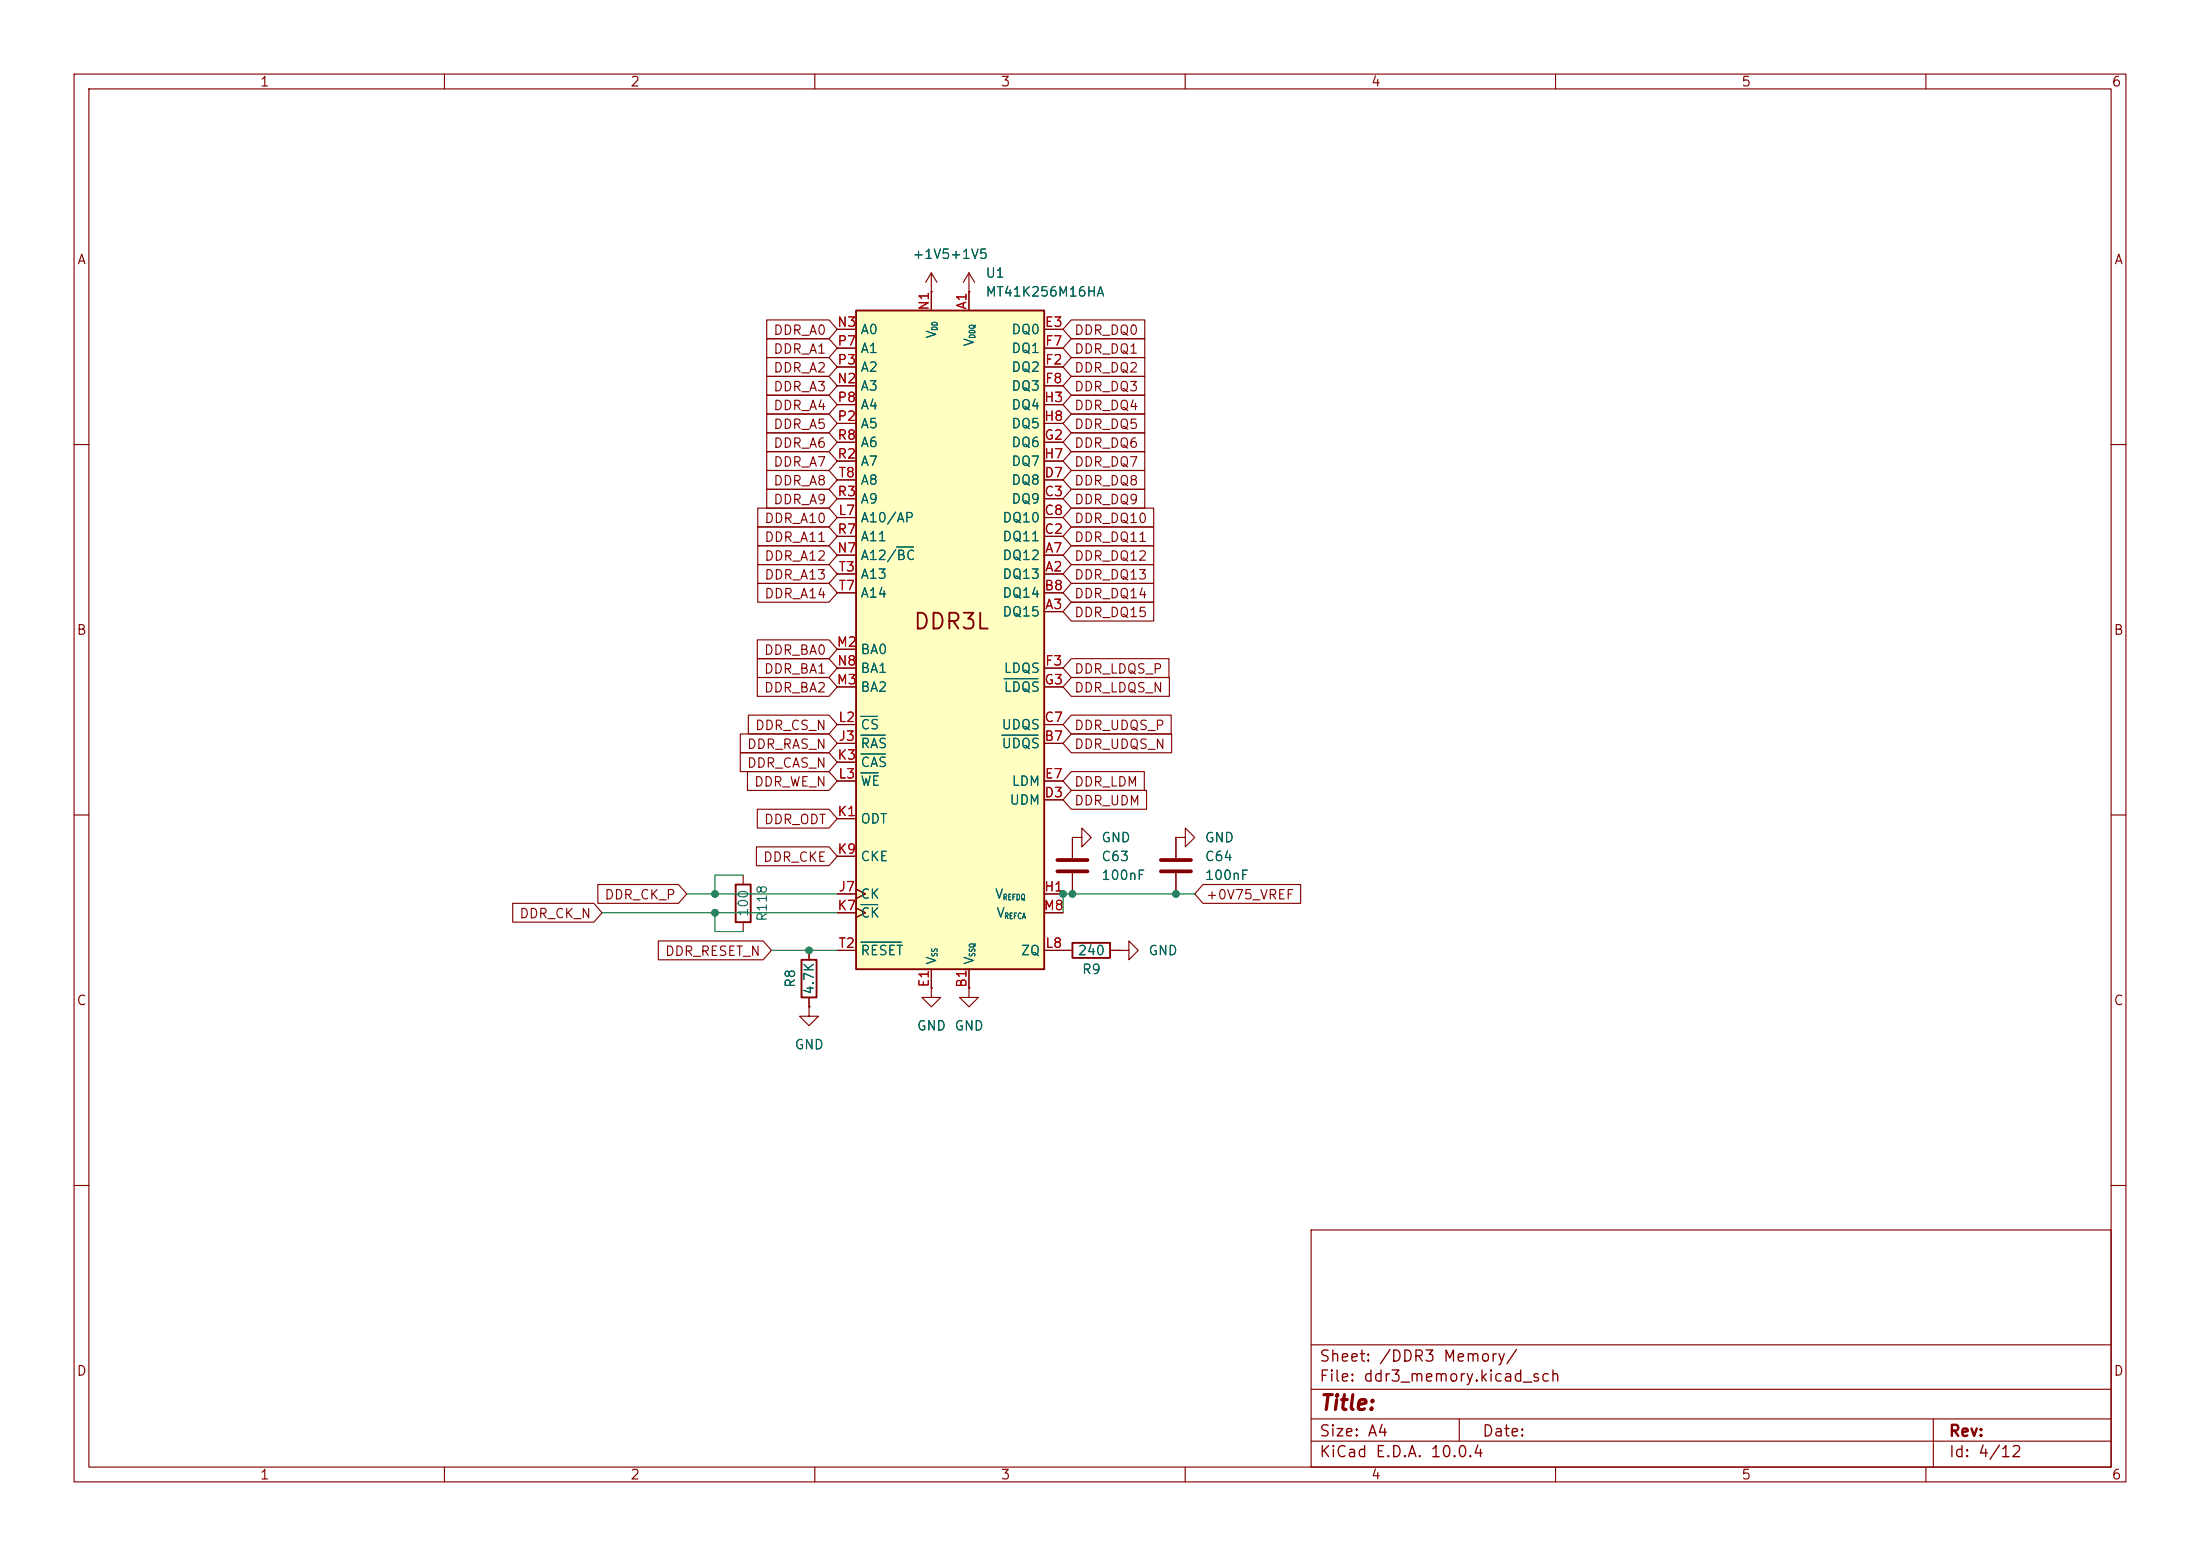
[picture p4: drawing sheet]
<svg xmlns="http://www.w3.org/2000/svg" width="297mm" height="210mm" viewBox="0 0 297 210" stroke-linecap="round" stroke-linejoin="round" font-family="sans-serif">
<g fill="none" stroke="#840000" stroke-width=".15">
<path d="M10 10h277v190h-277zM12 12h273v186h-273zM60 10v2M110 10v2M160 10v2M210 10v2M260 10v2M130.8 39.4h.1M130.8 36.8l-.8 1.3M130.8 36.8l.8 1.3M130.8 36.8v2.6M10 60h2"/>
<path d="M285 60h2M10 110h2M100.3 118.1v1.3M144.8 113h1.2v-1.2l1.3 1.2-1.3 1.3v-1.3M144.8 113h.1M158.7 113h1.3v-1.2l1.3 1.2-1.3 1.3v-1.3M158.7 113h.1M158.7 113v2.8M158.7 117.9v2.8M285 110h2M100.3 124.5v1.2M109.2 135.9v1.3h1.3l-1.3 1.2-1.3-1.2h1.3"/>
<path d="M109.2 135.9h.1M109.2 128.3v1.2M109.2 134.6v1.3M143.5 128.3h1.3M149.9 128.3h1.2M151.1 128.3h1.3v-1.3l1.3 1.3-1.3 1.2v-1.2M151.1 128.3h.1M10 160h2M177 166h108v32h-108zM285 160h2M60 198v2M110 198v2"/>
<path d="M160 198v2M177 194.5h108M177 191.5h108M177 187.5h108M177 181.5h108M197 191.5v3M210 198v2M260 198v2M261 191.5v6.5"/>
</g>
<path d="M99.3 119.4h2v5.1h-2zM108.2 129.5h2v5.1h-2zM144.8 127.3h5.1v2h-5.1z" fill="none" stroke="#840000" stroke-width=".25"/>
<path d="M156.7 116.1h4.1M156.7 117.6h4.1" fill="none" stroke="#840000" stroke-width=".51"/>
<path d="M115.6 41.9h25.4v88.9h-25.4z" fill="#ffffc2"/>
<path d="M115.6 41.9h25.4v88.9h-25.4z" fill="none" stroke="#840000" stroke-width=".25"/>
<g fill="none" stroke="#840000" stroke-width=".15">
<path d="M125.7 39.4h.1M125.7 36.8v5.1M125.7 36.8l-.7 1.3M125.7 36.8l.8 1.3M130.8 39.4h.1M130.8 39.4v2.5M103.5 45.7h8.4l1.1 1.3-1.1 1.3h-8.4zM103.5 48.3h8.4l1.1 1.2-1.1 1.3h-8.4zM103.5 58.4h8.4l1.1 1.3-1.1 1.3h-8.4zM103.5 50.8h8.4l1.1 1.3-1.1 1.2h-8.4zM103.5 55.9h8.4l1.1 1.3-1.1 1.2h-8.4zM103.5 53.3h8.4l1.1 1.3-1.1 1.3h-8.4z"/>
<path d="M103.5 43.2h8.4l1.1 1.3-1.1 1.2h-8.4zM113 44.5h2.6M113 49.5h2.6M113 47h2.6M113 52.1h2.6M113 59.7h2.6M113 54.6h2.6M113 57.2h2.6M141 44.5h2.5M141 49.5h2.5M141 47h2.5M141 52.1h2.5"/>
<path d="M141 59.7h2.5M141 54.6h2.5M141 57.2h2.5M144.6 55.9h9.9v2.5h-9.9l-1.1-1.2zM144.6 45.7h9.9v2.6h-9.9l-1.1-1.3zM144.6 58.4h9.9v2.6h-9.9l-1.1-1.3zM144.6 53.3h9.9v2.6h-9.9l-1.1-1.3zM144.6 48.3h9.9v2.5h-9.9l-1.1-1.3zM144.6 50.8h9.9v2.5h-9.9l-1.1-1.2zM144.6 43.2h9.9v2.5h-9.9l-1.1-1.2zM102.3 68.6h9.6l1.1 1.3-1.1 1.2h-9.6zM102.3 71.1h9.6l1.1 1.3-1.1 1.3h-9.6z"/>
<path d="M102.3 76.2h9.6l1.1 1.3-1.1 1.2h-9.6zM102.3 73.7h9.6l1.1 1.2-1.1 1.3h-9.6zM102.3 78.7h9.6l1.1 1.3-1.1 1.3h-9.6zM103.5 66h8.4l1.1 1.3-1.1 1.3h-8.4zM103.5 61h8.4l1.1 1.2-1.1 1.3h-8.4zM103.5 63.5h8.4l1.1 1.3-1.1 1.2h-8.4zM113 77.5h2.6M113 74.9h2.6M113 72.4h2.6M113 67.3h2.6M113 69.9h2.6M113 64.8h2.6"/>
<path d="M113 62.2h2.6M141 77.5h2.5M141 74.9h2.5M141 72.4h2.5M141 67.3h2.5M141 69.9h2.5M141 64.8h2.5M141 62.2h2.5M144.6 76.2h11.2v2.5h-11.2l-1.1-1.2zM144.6 73.7h11.2v2.5h-11.2l-1.1-1.3zM144.6 78.7h11.2v2.6h-11.2l-1.1-1.3zM144.6 61h9.9v2.5h-9.9l-1.1-1.3z"/>
<path d="M144.6 66h9.9v2.6h-9.9l-1.1-1.3zM144.6 63.5h9.9v2.5h-9.9l-1.1-1.2zM144.6 68.6h11.2v2.5h-11.2l-1.1-1.2zM144.6 71.1h11.2v2.6h-11.2l-1.1-1.3zM99.9 99.1h12l1.1 1.2-1.1 1.3h-12zM101 96.5h10.9l1.1 1.3-1.1 1.3h-10.9zM102.2 88.9h9.7l1.1 1.3-1.1 1.2h-9.7zM102.2 86.4h9.7l1.1 1.2-1.1 1.3h-9.7zM102.2 91.4h9.7l1.1 1.3-1.1 1.3h-9.7zM113 80h2.6M113 97.8h2.6M113 90.2h2.6"/>
<path d="M113 87.6h2.6M113 92.7h2.6M141 82.6h2.5M141 80h2.5M141 97.8h2.5M141 90.2h2.5M141 92.7h2.5M144.6 81.3h11.2v2.5h-11.2l-1.1-1.2zM144.6 96.5h13.5v2.6h-13.5l-1.1-1.3zM144.6 88.9h13.2v2.5h-13.2l-1.1-1.2zM144.6 91.4h13.3v2.6h-13.3l-1.1-1.3zM144.6 99.1h13.6v2.5h-13.6l-1.1-1.3z"/>
<path d="M80.7 119.4h10.9l1.1 1.3-1.1 1.2h-10.9zM99.9 101.6h12l1.1 1.3-1.1 1.2h-12zM100.9 104.1h11l1.1 1.3-1.1 1.3h-11zM102.1 114.3h9.8l1.1 1.3-1.1 1.2h-9.8zM102.2 109.2h9.7l1.1 1.3-1.1 1.3h-9.7zM113 105.4h2.6M113 110.5h2.6M113 115.6h2.6M113 100.3h2.6M113 102.9h2.6M141 108h2.5M141 105.4h2.5"/>
<path d="M141 100.3h2.5M144.6 104.1h9.9v2.6h-9.9l-1.1-1.3zM144.6 106.7h10.2v2.5h-10.2l-1.1-1.2zM144.8 113h.1M144.8 113v2.8M144.8 117.9v2.8M158.7 113h.1M158.7 113v2.8M158.7 117.9v2.8M162.4 119.4h13.2v2.5h-13.2l-1.1-1.2zM69.2 121.9h11l1.1 1.3-1.1 1.3h-11zM88.9 127h14.1l1.1 1.3-1.1 1.2h-14.1z"/>
<path d="M109.2 135.9h.1M109.2 128.3v1.2M109.2 134.6v1.3M113 120.7h2.6M113 128.3h2.6M113 123.2h2.6M115.6 120l1.2 .7-1.2 .6M115.6 122.6l1.2 .6-1.2 .6M125.7 133.4v1.2h1.3l-1.3 1.3-1.2-1.3h1.2M125.7 133.4h.1M125.7 130.8v2.6M130.8 133.4v1.2h1.3l-1.3 1.3-1.3-1.3h1.3"/>
<path d="M130.8 133.4h.1M130.8 130.8v2.6M141 120.7h2.5M141 128.3h3.8M141 123.2h2.5M149.9 128.3h1.2M151.1 128.3h.1"/>
</g>
<path d="M121 73.8h2.3M116.2 99.2h3.3M116.2 96.7h2.2M135.2 99.2h4.9M135.5 91.6h4.6M116.2 101.8h3.3M116.2 104.3h2.4M116.2 122.1h2.3M116.2 127.2h5.5" fill="none" stroke="#006464" stroke-width=".15"/>
<path d="M142.7 116.1h4.1M142.7 117.6h4.1" fill="none" stroke="#840000" stroke-width=".51"/>
<path d="M100.3 118.1h-3.8v2.6M81.3 123.2h31.7M92.7 120.7h20.3M96.5 123.2v2.5h3.8M104.1 128.3h8.9M161.3 120.7h-17.8v2.5" fill="none" stroke="#009600" stroke-width=".15"/>
<g fill="#009600" stroke="#009600" stroke-width=".14">
<circle cx="109.2" cy="128.3" r=".46"/>
<circle cx="158.7" cy="120.7" r=".46"/>
<circle cx="96.5" cy="120.7" r=".46"/>
<circle cx="96.5" cy="123.2" r=".46"/>
<circle cx="144.8" cy="120.7" r=".46"/>
<circle cx="143.5" cy="120.7" r=".46"/>
</g>
<text font-size="2.1" fill="#840000" x="123.2" y="85.5">DDR3L</text>
<text font-size="2" fill="#840000" x="178" y="190.8">Title:</text>
<g font-size="1.5" fill="#840000">
<text x="178" y="184.2">Sheet: /DDR3 Memory/</text>
<text x="178" y="186.9">File: ddr3_memory.kicad_sch</text>
<text x="178" y="197.1">KiCad E.D.A. 10.0.4</text>
<text x="178" y="194.3">Size: A4</text>
<text x="200" y="194.3">Date:</text>
<text x="263" y="194.3">Rev:</text>
<text x="263" y="197.1">Id: 4/12</text>
</g>
<g font-size="1.3" fill="#840000">
<text x="35" y="12">1</text>
<text x="85" y="12">2</text>
<text x="135" y="12">3</text>
<text x="185" y="12">4</text>
<text x="235" y="12">5</text>
<text x="285" y="12">6</text>
<text x="10.3" y="36">A</text>
<text x="285.3" y="36">A</text>
<text x="104.3" y="45.5">DDR_A0</text>
<text x="144.9" y="45.5">DDR_DQ0</text>
<text x="104.3" y="48.1">DDR_A1</text>
<text x="104.3" y="50.6">DDR_A2</text>
<text x="104.3" y="53.1">DDR_A3</text>
<text x="144.9" y="48.1">DDR_DQ1</text>
<text x="144.9" y="50.6">DDR_DQ2</text>
<text x="144.9" y="53.1">DDR_DQ3</text>
<text x="104.3" y="58.2">DDR_A5</text>
<text x="104.3" y="55.7">DDR_A4</text>
<text x="144.9" y="58.2">DDR_DQ5</text>
<text x="144.9" y="55.7">DDR_DQ4</text>
<text x="104.3" y="60.8">DDR_A6</text>
<text x="104.3" y="63.3">DDR_A7</text>
<text x="104.3" y="65.8">DDR_A8</text>
<text x="144.9" y="63.3">DDR_DQ7</text>
<text x="144.9" y="65.8">DDR_DQ8</text>
<text x="144.9" y="60.8">DDR_DQ6</text>
<text x="103.1" y="70.9">DDR_A10</text>
<text x="104.3" y="68.4">DDR_A9</text>
<text x="144.9" y="68.4">DDR_DQ9</text>
<text x="144.9" y="70.9">DDR_DQ10</text>
<text x="103.1" y="73.5">DDR_A11</text>
<text x="103.1" y="76">DDR_A12</text>
<text x="144.9" y="76">DDR_DQ12</text>
<text x="144.9" y="73.5">DDR_DQ11</text>
<text x="103.1" y="78.5">DDR_A13</text>
<text x="103.1" y="81.1">DDR_A14</text>
<text x="144.9" y="78.5">DDR_DQ13</text>
<text x="144.9" y="83.6">DDR_DQ15</text>
<text x="144.9" y="81.1">DDR_DQ14</text>
<text x="10.3" y="86">B</text>
<text x="103.1" y="88.7">DDR_BA0</text>
<text x="285.3" y="86">B</text>
<text x="103.1" y="91.2">DDR_BA1</text>
<text x="103.1" y="93.8">DDR_BA2</text>
<text x="144.9" y="91.2">DDR_LDQS_P</text>
<text x="144.9" y="93.8">DDR_LDQS_N</text>
<text x="100.8" y="101.4">DDR_RAS_N</text>
<text x="101.8" y="98.9">DDR_CS_N</text>
<text x="144.9" y="98.9">DDR_UDQS_P</text>
<text x="144.9" y="101.4">DDR_UDQS_N</text>
<text x="100.8" y="103.9">DDR_CAS_N</text>
<text x="101.7" y="106.5">DDR_WE_N</text>
<text x="144.9" y="106.5">DDR_LDM</text>
<text x="103.1" y="111.6">DDR_ODT</text>
<text x="144.9" y="109">DDR_UDM</text>
<text x="102.9" y="116.6">DDR_CKE</text>
<text x="70" y="124.3">DDR_CK_N</text>
<text x="81.5" y="121.7">DDR_CK_P</text>
<text x="162.7" y="121.7">+0V75_VREF</text>
<text x="89.7" y="129.3">DDR_RESET_N</text>
<text x="10.3" y="136">C</text>
<text x="285.3" y="136">C</text>
<text x="10.3" y="186">D</text>
<text x="285.3" y="186">D</text>
<text x="35" y="200">1</text>
<text x="85" y="200">2</text>
<text x="135" y="200">3</text>
<text x="185" y="200">4</text>
<text x="235" y="200">5</text>
<text x="285" y="200">6</text>
</g>
<g font-size="1.3" fill="#006464">
<text x="123.1" y="35.3">+1V5+1V5</text>
<text x="133" y="37.8">U1</text>
<text x="133" y="40.3">MT41K256M16HA</text>
<text x="116.1" y="45.4">A0</text>
<text x="116.1" y="48">A1</text>
<text x="126.7" y="45.8" transform="rotate(-90 126.7 45.8)">V</text>
<text x="131.8" y="46.9" transform="rotate(-90 131.8 46.9)">V</text>
<text x="136.4" y="45.4">DQ0</text>
<text x="136.4" y="48">DQ1</text>
<text x="116.1" y="53">A3</text>
<text x="116.1" y="50.5">A2</text>
<text x="136.4" y="50.5">DQ2</text>
<text x="136.4" y="53">DQ3</text>
<text x="116.1" y="58.1">A5</text>
<text x="116.1" y="55.6">A4</text>
<text x="136.4" y="55.6">DQ4</text>
<text x="136.4" y="58.1">DQ5</text>
<text x="116.1" y="63.2">A7</text>
<text x="116.1" y="60.7">A6</text>
<text x="116.1" y="65.7">A8</text>
<text x="136.4" y="65.7">DQ8</text>
<text x="136.4" y="60.7">DQ6</text>
<text x="136.4" y="63.2">DQ7</text>
<text x="116.1" y="70.8">A10/AP</text>
<text x="116.1" y="68.3">A9</text>
<text x="135.2" y="70.8">DQ10</text>
<text x="136.4" y="68.3">DQ9</text>
<text x="116.1" y="73.4">A11</text>
<text x="116.1" y="75.9">A12/BC</text>
<text x="135.2" y="75.9">DQ12</text>
<text x="135.2" y="73.4">DQ11</text>
<text x="116.1" y="78.4">A13</text>
<text x="116.1" y="81">A14</text>
<text x="135.2" y="78.4">DQ13</text>
<text x="135.2" y="83.5">DQ15</text>
<text x="135.2" y="81">DQ14</text>
<text x="116.1" y="88.6">BA0</text>
<text x="116.1" y="93.7">BA2</text>
<text x="116.1" y="91.1">BA1</text>
<text x="135.4" y="91.1">LDQS</text>
<text x="135.4" y="93.7">LDQS</text>
<text x="116.1" y="101.3">RAS</text>
<text x="116.1" y="98.8">CS</text>
<text x="135.1" y="98.8">UDQS</text>
<text x="135.1" y="101.3">UDQS</text>
<text x="116.1" y="103.8">CAS</text>
<text x="116.1" y="106.4">WE</text>
<text x="136.5" y="106.4">LDM</text>
<text x="116.1" y="111.5">ODT</text>
<text x="136.2" y="108.9">UDM</text>
<text x="116.1" y="116.5">CKE</text>
<text x="148.6" y="114">GND</text>
<text x="148.6" y="119.1">100nF</text>
<text x="148.6" y="116.5">C63</text>
<text x="162.6" y="119.1">100nF</text>
<text x="162.6" y="114">GND</text>
<text x="162.6" y="116.5">C64</text>
<text x="101.3" y="123.8" transform="rotate(-90 101.3 123.8)">100</text>
<text x="103.8" y="124.5" transform="rotate(-90 103.8 124.5)">R118</text>
<text x="116.1" y="121.6">CK</text>
<text x="116.1" y="124.2">CK</text>
<text x="134.2" y="121.6">V</text>
<text x="134.4" y="124.2">V</text>
<text x="116.1" y="129.2">RESET</text>
<text x="126.7" y="130.3" transform="rotate(-90 126.7 130.3)">V</text>
<text x="131.8" y="130.3" transform="rotate(-90 131.8 130.3)">V</text>
<text x="137.7" y="129.2">ZQ</text>
<text x="145.4" y="129.2">240</text>
<text x="146" y="131.8">R9</text>
<text x="154.9" y="129.2">GND</text>
<text x="107.7" y="133.4" transform="rotate(-90 107.7 133.4)">R8</text>
<text x="110.2" y="134.3" transform="rotate(-90 110.2 134.3)">4.7K</text>
<text x="107.2" y="141.9">GND</text>
<text x="123.7" y="139.4">GND</text>
<text x="128.8" y="139.4">GND</text>
</g>
<g font-size="1.3" fill="#a90000">
<text x="130.8" y="41.9" transform="rotate(-90 130.8 41.9)">A1</text>
<text x="112.9" y="44.4">N3</text>
<text x="113" y="47">P7</text>
<text x="125.7" y="42" transform="rotate(-90 125.7 42)">N1</text>
<text x="141" y="44.4">E3</text>
<text x="141" y="47">F7</text>
<text x="112.9" y="52">N2</text>
<text x="113" y="49.5">P3</text>
<text x="141" y="49.5">F2</text>
<text x="141" y="52">F8</text>
<text x="113" y="57.1">P2</text>
<text x="113" y="54.6">P8</text>
<text x="113" y="59.7">R8</text>
<text x="140.9" y="54.6">H3</text>
<text x="140.9" y="57.1">H8</text>
<text x="140.9" y="59.7">G2</text>
<text x="113" y="62.2">R2</text>
<text x="113.1" y="64.7">T8</text>
<text x="140.9" y="62.2">H7</text>
<text x="140.9" y="64.7">D7</text>
<text x="113" y="67.3">R3</text>
<text x="113.1" y="69.8">L7</text>
<text x="140.9" y="67.3">C3</text>
<text x="140.9" y="69.8">C8</text>
<text x="112.9" y="74.9">N7</text>
<text x="113" y="72.4">R7</text>
<text x="113.1" y="77.4">T3</text>
<text x="140.9" y="72.4">C2</text>
<text x="141" y="77.4">A2</text>
<text x="141" y="74.9">A7</text>
<text x="113.1" y="80">T7</text>
<text x="140.9" y="80">B8</text>
<text x="141" y="82.5">A3</text>
<text x="112.9" y="87.6">M2</text>
<text x="112.9" y="92.7">M3</text>
<text x="112.9" y="90.1">N8</text>
<text x="140.9" y="92.7">G3</text>
<text x="141" y="90.1">F3</text>
<text x="113.1" y="97.8">L2</text>
<text x="113.1" y="100.3">J3</text>
<text x="140.9" y="97.8">C7</text>
<text x="140.9" y="100.3">B7</text>
<text x="113" y="102.8">K3</text>
<text x="113.1" y="105.4">L3</text>
<text x="140.9" y="107.9">D3</text>
<text x="141" y="105.4">E7</text>
<text x="113" y="110.5">K1</text>
<text x="113" y="115.5">K9</text>
<text x="113" y="123.2">K7</text>
<text x="113.1" y="120.6">J7</text>
<text x="140.8" y="123.2">M8</text>
<text x="140.9" y="120.6">H1</text>
<text x="113.1" y="128.2">T2</text>
<text x="141" y="128.2">L8</text>
<text x="125.7" y="133.4" transform="rotate(-90 125.7 133.4)">E1</text>
<text x="130.8" y="133.4" transform="rotate(-90 130.8 133.4)">B1</text>
</g>
<g font-size=".8" fill="#006464">
<text x="126.8" y="44.7" transform="rotate(-90 126.8 44.7)">DD</text>
<text x="131.8" y="45.8" transform="rotate(-90 131.8 45.8)">DDQ</text>
<text x="135.3" y="121.7">REFDQ</text>
<text x="135.5" y="124.2">REFCA</text>
<text x="126.8" y="129.2" transform="rotate(-90 126.8 129.2)">SS</text>
<text x="131.8" y="129.2" transform="rotate(-90 131.8 129.2)">SSQ</text>
</g>
</svg>
